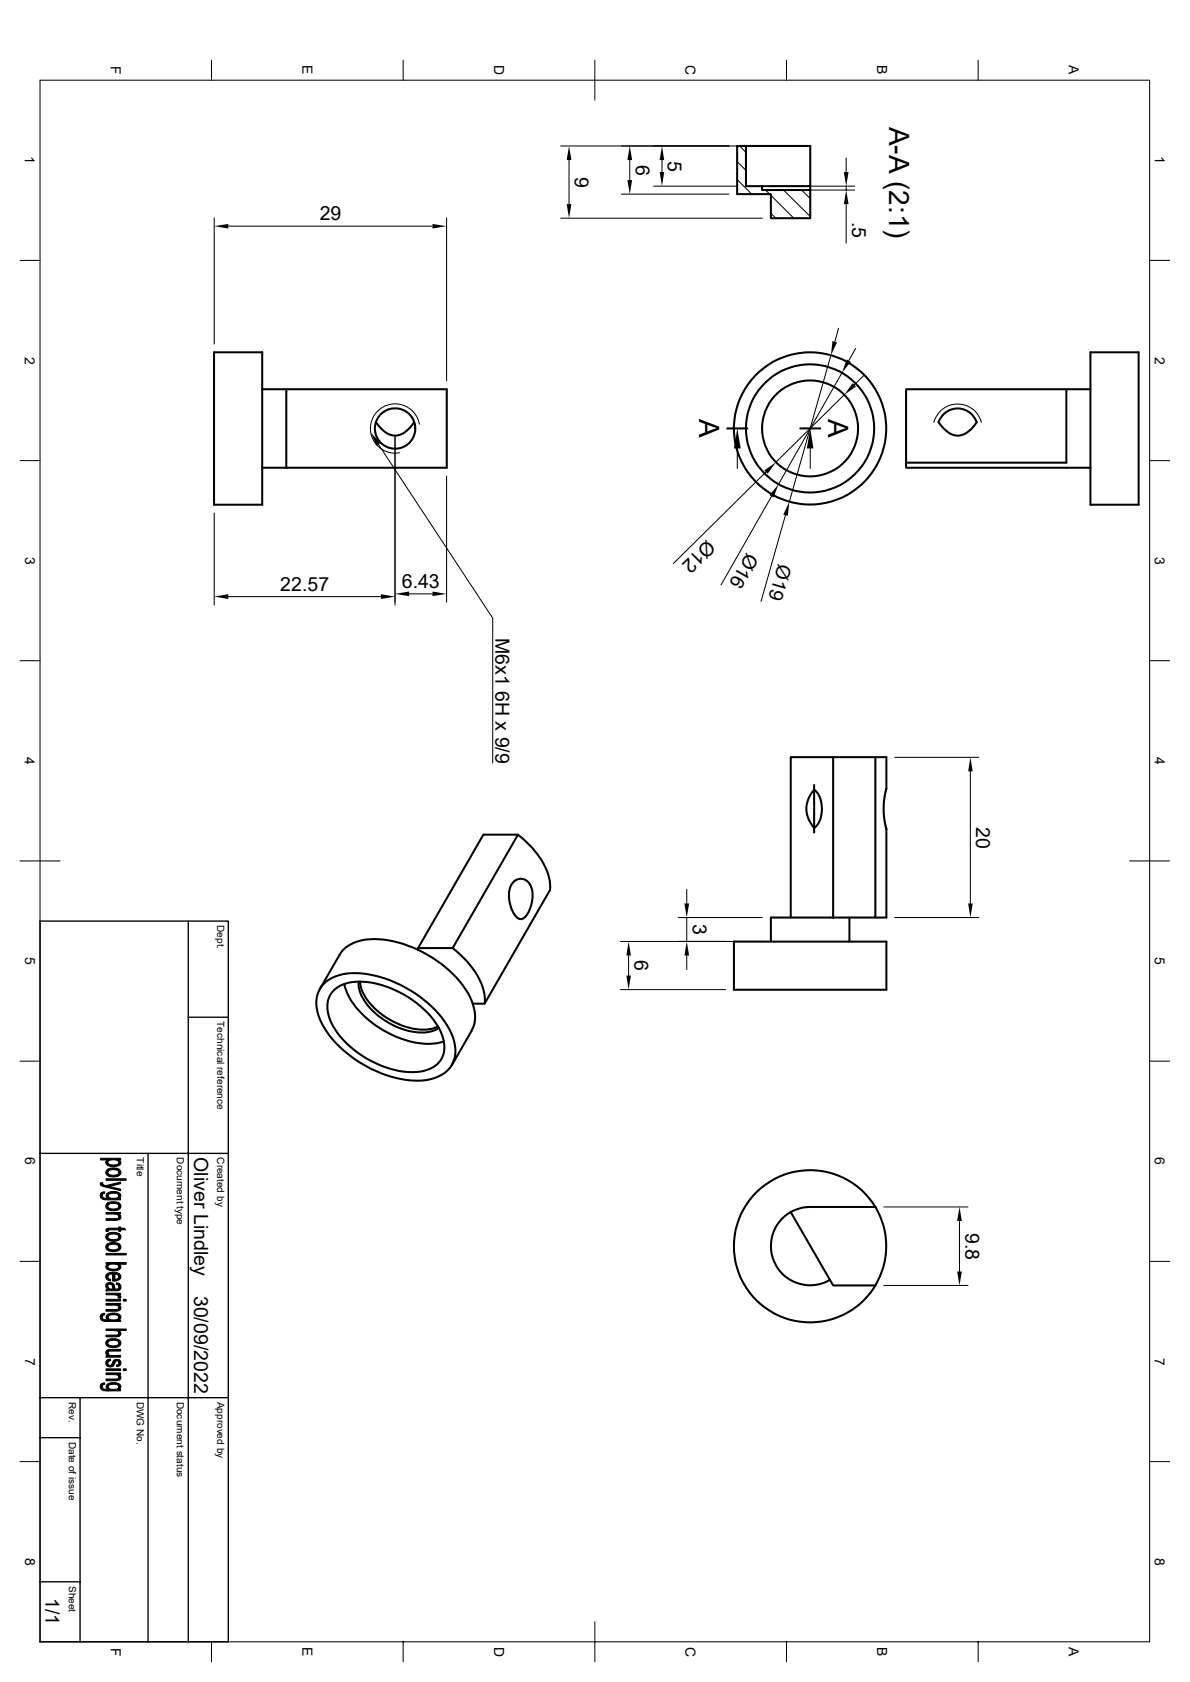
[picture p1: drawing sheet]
<svg xmlns="http://www.w3.org/2000/svg" width="297mm" height="420mm" viewBox="0 0 297 420" stroke-linecap="round" stroke-linejoin="round" font-family="sans-serif">
<g fill="none" stroke="#000" stroke-width=".51">
<path d="M184 36.4h2.2v10.1h4v1h12v7h-9.8v-6h-8.4zM186.2 36.4h16v11.1M190.2 46.5h12M53.4 88h12v38h-12zM65.4 97.2h46.1v19.6h-46.1M71.5 97.2v19.6M226.1 97.2h40v18.3h-40zM266.1 97.2h6.1M272.2 88h12v38h-12zM93.8 105.4a6.9 6.9 0 0 0 4.8 3.4 6 6 0 0 0 4.8-3.4M181.5 107h5M199.7 107h5"/>
<path d="M226.1 115.5v1.3h46.1M234.2 105.4a6.9 6.9 0 0 0 4.8 3.4 5.9 5.9 0 0 0 4.8-3.4 5 5 0 0 0-4.8-3.4 5 5 0 0 0-4.7 3.4M203.2 197.2a6 6 0 0 1 1.8 6.2l-.3 1.2-.5 1.1-1 1.1M203.2 196v11.9M203.2 197.2a6.8 6.8 0 0 0 0 9.6M207.9 189.1h-10.5v40M218.5 189.1h2.7v7.8l-.6 4v2.8l.6 3.3v22.1h-2.7M129.3 208.4a20.4 20.4 0 0 1 7.9 11.4v2.5l-16.3 28.3h-2.9M104.4 236.7h8.6l16.3-28.3h-8.7l-16.2 28.3-.1 .5M113 236.8a20.4 20.4 0 0 1 7.9 11.4l.1 2.4M128.4 220l1.4-.6 1.2 .2 1.2 1 .6 1.6 .1 1.9-.5 2.4-1 2.1-1.1 .9-.8-.1-.8-.7-.9-1.4-.6-2.1-.2-1 .2-2.1 .5-1.3zM183.2 235.1h38v12h-38z"/>
<path d="M207.9 229.1h10.6v-40h-10.6v40h-15.5v6M212 229.1v6M79.8 246.9l5-8.5a9.4 9.4 0 0 1 8.6-3.9 29.9 29.9 0 0 1 23.4 13.4 9.6 9.6 0 0 1 .9 9.5M80.8 245.7a11.4 11.4 0 0 1 9.2-2.7 30.2 30.2 0 0 1 21.7 13.2 10.1 10.1 0 0 1 1.4 9 8.3 8.3 0 0 1-7.1 4.5 28.2 28.2 0 0 1-20.2-7.4 18.2 18.2 0 0 1-6.8-11.3 6.7 6.7 0 0 1 1.8-5.3zM83.3 247.3a10.2 10.2 0 0 1 8.6-2.1 25 25 0 0 1 18 12.1 7.1 7.1 0 0 1-.6 8.3 10.2 10.2 0 0 1-8.5 2 25 25 0 0 1-18-12.1 7.1 7.1 0 0 1 .5-8.2zM85.9 245.7a18.4 18.4 0 0 0 8.9 11 21.7 21.7 0 0 0 14.4 3.8l1.6-.4M89.5 245.1a9.5 9.5 0 0 0 3.4 7.2 17.7 17.7 0 0 0 14 5.4l1.5-.4 1.2-.6M89.9 245.1a12.2 12.2 0 0 0 5.7 8.4 16.5 16.5 0 0 0 12.4 3.3l1.3-.5M117.7 257.4l-4.9 8.5M197.4 302.6a9.8 9.8 0 0 0-3.7 13.4 9.8 9.8 0 0 0 13.4 3.6M202.2 301.4l-2.5 .3-2.3 .9M202.2 301.4h16.3a19 19 0 0 0-28.6-4.7 19 19 0 0 0 0 29 19 19 0 0 0 28.6-4.7"/>
<path d="M218.5 301.3a19.2 19.2 0 0 1 0 19.7h-10.6l-10.5-18.4"/>
<circle cx="98.6" cy="107" r="5"/>
<circle cx="202.2" cy="107" r="12"/>
<circle cx="202.2" cy="107" r="19"/>
<circle cx="202.2" cy="107" r="16"/>
</g>
<g fill="none" stroke="#000" stroke-width=".25">
<path d="M52.8 15v5M100.6 15v5M148.5 15v10M196.3 15v5M244.1 15v5M10 20h276.9v390h-276.9zM140 36.4h44.1M142 40v11M157.2 40v5M165.2 40v3M184.6 36.4l1.6 1.7M211.2 39.5v3.5"/>
<path d="M53.5 54.4v31.5M57 56.5h50.9M111.5 54.4v40.7M140 54.5h50.3M155.1 48.5h26.8M163.1 46.5h21M184 40.4l2.2 2.2M184 44.9l3.6 3.6M190.1 46.5l.1 .1M191.1 47.5l1 1M192.3 46.5h21M192.3 47.5h21"/>
<path d="M192.4 48.8l5.7 5.7M192.4 53.3l1.2 1.2M195.6 47.5l6.6 6.6M200.1 47.5l2.1 2.1M211.2 46.5v1M211.2 51v9.7M5 65h5M286.9 65h5M207.4 88.7l-10.4 36.6M209.3 82l-.9 3.3M210.1 93.1l-15.8 27.8M210.7 98.6l-17 16.8"/>
<path d="M213.6 87l-1.8 3M215.7 93.6l-2.5 2.5M5 115h5M94.4 111l28.6 43.3v36.2M98.6 109.1v42M104.7 105.9l-.7-1.9-1-1.3-1.7-1.3-1.4-.4-2.1-.1-1.7 .4-1.7 1.2-1 1.2-.6 1.5-.3 1.4 .1 1.7 .7 1.9 1.1 1.3 1.7 1.1 1.4 .5h2.2M111.5 118.9v31.5M184 112v5M191.2 117.9l-23.1 22.8M202.2 112v5M233.1 105.5a6.1 6.1 0 0 1 5.9-4.6 6.1 6.1 0 0 1 5.9 4.6M286.9 115h5"/>
<path d="M53.5 128.1v23M192.6 123.9l-12.6 22.1M196 128.6l-6.1 21.6M57 149h38.1M102.1 148.3h5.8M5 165h5M286.9 165h5M223.3 189.1h21M242.2 192.6v33M5 215h10M281.9 215h10M154.8 235.1h35.5"/>
<path d="M156.9 238.6v5M169.3 229.1h21M171.4 222.1v3.5M171.4 229.1v6M171.4 238.6v3.5M223.3 229.1h21M154.8 247.1h26.3M5 265h5M286.9 265h5M5 315h5M220.6 301.4h21M239.5 304.9v12.6"/>
<path d="M286.9 315h5M220.6 321h21M5 365h5M286.9 365h5M52.8 410v5M100.6 410v5M148.5 405v10M196.3 410v5M244.1 410v5"/>
</g>
<path d="M10 230h47v180h-47zM47 230v180M47 254h10M10 288h47M37 288v122M10 359h10M10 349h47M20 349v61M10 395h10" fill="none" stroke="#000" stroke-width=".34"/>
<g fill="#000" stroke="#000" stroke-width=".25">
<path d="M25.1 295.4l.6-.1-.1 .9-.5-.2z" fill-rule="evenodd"/>
<path d="M25.5 297.7l.7-.1-.1 .4-.4 .1-.2 .4z" fill-rule="evenodd"/>
<path d="M26.5 294.3h5v.4h-5z" fill-rule="evenodd"/>
<path d="M26.6 289.8l.2-.2v1.4l-.4-.7z" fill-rule="evenodd"/>
<path d="M25.1 298l.4-.3v.8a1.09 1.09 0 0 0 1.5 .7v.4a1.43 1.43 0 0 1-2-1.1z" fill-rule="evenodd"/>
<path d="M29.7 298.6v.6z" fill-rule="evenodd"/>
<path d="M26.9 292l.7-.3h1.6l.5 .2v.9a1.71 1.71 0 0 0-2.4-.6l-.4 .6z" fill-rule="evenodd"/>
<path d="M29.6 289.6l.1 .7z" fill-rule="evenodd"/>
<path d="M25.1 289.2h5v.4h-.5v.4a2.22 2.22 0 0 0-2.7 .1l-.1 .9v-1.4h-1.7z" fill-rule="evenodd"/>
<path d="M26.5 296l3.6-.9v.5l-2.9 .6z" fill-rule="evenodd"/>
<path d="M25.6 295.5l.4 .5 4.1 .9v.4l-4.5-1.1z" fill-rule="evenodd"/>
<path d="M27 298.6a1.88 1.88 0 0 0 2.6 .2l.1-.1v.5h.4v.4h-3.1z" fill-rule="evenodd"/>
<path d="M26.9 290.2a1.92 1.92 0 0 0 2.4 .5l.4-.3 .1-.7a.8 .8 0 0 1 .3 .9 .8 .8 0 0 1-.8 .6l-1.4 .1-.8-.2-.3-.1z" fill-rule="evenodd"/>
<path d="M26.6 292.1l.3-.1v.8a1.86 1.86 0 0 0 2.7 .2l.1-1.1a1.06 1.06 0 0 1 .3 1.4 1.06 1.06 0 0 1-1.2 .5 1.82 1.82 0 0 1-2.4-1z" fill-rule="evenodd"/>
<path d="M26.5 298.2a2.6 2.6 0 0 1 3.6 .1v.6l-.4 .3v-.6a1.82 1.82 0 0 0-2.5-.4l-.2 .4v1v-.4l-.5-.5z" fill-rule="evenodd"/>
<path d="M26.5 313h5v.4h-5z" fill-rule="evenodd"/>
<path d="M26.8 315.7l.1 .6z" fill-rule="evenodd"/>
<path d="M26.5 306.9l.5-.2v.8h-.5z" fill-rule="evenodd"/>
<path d="M26.7 318.1l.2-.1v1l.7 .4v.5a1.04 1.04 0 0 1-1.1-.6 1.04 1.04 0 0 1 .2-1.2z" fill-rule="evenodd"/>
<path d="M29.6 303.1v.7z" fill-rule="evenodd"/>
<path d="M26.9 300.4l1-.3h1.3l.5 .3v.8a1.76 1.76 0 0 0-2.4-.6l-.4 .6z" fill-rule="evenodd"/>
<path d="M26.9 308l.9-.3 1.2 .1 .7 .2v.8a1.79 1.79 0 0 0-2.6-.4l-.2 .4z" fill-rule="evenodd"/>
<path d="M26.9 310.6l1-.3h1.3l.5 .3v.8a1.71 1.71 0 0 0-2.4-.6l-.4 .6z" fill-rule="evenodd"/>
<path d="M26.9 318l.8-.3 1.4 .1 .6 .2v.8l-.4-.5-.7-.2v1.8h-.5v-1.8l-.9 .2-.3 .5z" fill-rule="evenodd"/>
<path d="M26.5 302.8h3.6v.3h-.5v.4l-.6-.3-2.5-.1z" fill-rule="evenodd"/>
<path d="M26.6 300.6l.3-.2v.8a1.73 1.73 0 0 0 2.4 .5l.4-.4v-.9a1.01 1.01 0 0 1 .4 1.1 1.01 1.01 0 0 1-1.1 .7l-.2 .1a1.88 1.88 0 0 1-2.4-1.1z" fill-rule="evenodd"/>
<path d="M26.5 304.3l2.9-.1 .2-.3 .1-.7a.8 .8 0 0 1 .4 1 .8 .8 0 0 1-1 .5h-2.6z" fill-rule="evenodd"/>
<path d="M26.7 308.1l.2-.1v.8a1.65 1.65 0 0 0 2.1 .7l.7-.6v-.9a1.01 1.01 0 0 1 .4 1.2 1.01 1.01 0 0 1-1.1 .7h-.4a1.79 1.79 0 0 1-2.2-1.1z" fill-rule="evenodd"/>
<path d="M26.6 310.8l.3-.2v.8a1.86 1.86 0 0 0 2.7 .3l.1-1.1a1.01 1.01 0 0 1 .4 1.1 1.01 1.01 0 0 1-1.1 .7l-.2 .1a1.82 1.82 0 0 1-2.4-1.1z" fill-rule="evenodd"/>
<path d="M26.5 315.9l.3-.2 .1 .6a1.92 1.92 0 0 0 2.8 .1v-.7a.83 .83 0 0 1 .4 1 .83 .83 0 0 1-.9 .5l-1 .1a1.33 1.33 0 0 1-1.7-1.3z" fill-rule="evenodd"/>
<path d="M28.6 318.1v1.3h.2l.8-.3 .1-1.1a.99 .99 0 0 1 .4 1.2 .99 .99 0 0 1-1.1 .6l-.4 .1z" fill-rule="evenodd"/>
<path d="M27 306.7h2.6v-.3h.5v.3h.9l.4 .4h-1.3v.4h-.5v-.4h-2.4l-.2 .2z" fill-rule="evenodd"/>
<path d="M26.5 315.3h5v.4h-1.8v.6a1.78 1.78 0 0 0-2.3-.5l-.5 .3v-.5h-.4z" fill-rule="evenodd"/>
<path d="M25.5 328.1l.7-.1-.1 .3-.4 .2-.2 .4z" fill-rule="evenodd"/>
<path d="M26.9 321.1v.8z" fill-rule="evenodd"/>
<path d="M25.1 328.3l.4-.2v.8a1.09 1.09 0 0 0 1.5 .7v.3a1.47 1.47 0 0 1-2-.9z" fill-rule="evenodd"/>
<path d="M26.9 337.8l.1 .7z" fill-rule="evenodd"/>
<path d="M26.9 339.6l.7-.3v.4l-.6 .3-.1 .4z" fill-rule="evenodd"/>
<path d="M26.6 320.5a1.43 1.43 0 0 1 1.7 .1v1.2a1.24 1.24 0 0 0-.9-1.1l-.5 .2-.1 1a.94 .94 0 0 1-.2-1.4z" fill-rule="evenodd"/>
<path d="M26.5 333.4h2.6l.4-.2 .1-.3v.8l-.2 .1h-2.9z" fill-rule="evenodd"/>
<path d="M29.6 325.8v.7z" fill-rule="evenodd"/>
<path d="M29.7 328.9v.7z" fill-rule="evenodd"/>
<path d="M29.1 320.3l.6 .2v.8l-.2-.5-.5-.1z" fill-rule="evenodd"/>
<path d="M26.9 334.6l.9-.3 1.6 .1 .3 .2v.8a1.79 1.79 0 0 0-2.6-.5l-.2 .5z" fill-rule="evenodd"/>
<path d="M26.7 339.6h.2v.8a.62 .62 0 0 0 .7 .5 .62 .62 0 0 0 .5-.8 1.14 1.14 0 0 1 1.6-.6v.8a.51 .51 0 0 0-.6-.5 .51 .51 0 0 0-.4 .6 1.1 1.1 0 0 1-1.5 .9 1.1 1.1 0 0 1-.5-1.7z" fill-rule="evenodd"/>
<path d="M26.5 322.9h3.6v.4h-.6v.5l-.2-.3-.5-.2h-2.3z" fill-rule="evenodd"/>
<path d="M26.5 325.5h3.6v.3h-.5v.5l-.7-.4h-2.4z" fill-rule="evenodd"/>
<path d="M27 328.9a1.76 1.76 0 0 0 2.4 .4l.3-.3v.6h.4v.3h-3.1z" fill-rule="evenodd"/>
<path d="M26.5 337.4l1-.5h2.6v.5h-2.9l-.3 .4v.7l-.5-.6z" fill-rule="evenodd"/>
<path d="M26.5 338.5h.5l.1-.3 .6 .3h2.4v.4h-3.6z" fill-rule="evenodd"/>
<path d="M26.5 324.4h3.6v.5h-3.6z" fill-rule="evenodd"/>
<path d="M26.9 321.4l.5 .4 .9 .1v-1.3l.2 .4a.63 .63 0 0 0 .3 .8 .63 .63 0 0 0 .8-.2l.1-1.1a1.01 1.01 0 0 1 .4 1.3 1.01 1.01 0 0 1-1.3 .5l-2.3 .1v-.4l.4-.1z" fill-rule="evenodd"/>
<path d="M29.5 323.3l.4 .2a.43 .43 0 0 1 .3 .3 .43 .43 0 0 1-.2 .4l-.6-.1z" fill-rule="evenodd"/>
<path d="M26.5 327l2.9-.1 .2-.3 .1-.7a.82 .82 0 0 1 .4 1 .82 .82 0 0 1-1 .5h-2.6z" fill-rule="evenodd"/>
<path d="M26.8 328.3l1.2-.4a1.75 1.75 0 0 1 2.2 1.1l-.5 .6v-.7a1.88 1.88 0 0 0-2.6-.2l-.1 1.2v-.3a.72 .72 0 0 1-.5-.6 .72 .72 0 0 1 .3-.7z" fill-rule="evenodd"/>
<path d="M29.7 332.2a.75 .75 0 0 1 .5 .8 .75 .75 0 0 1-.6 .7z" fill-rule="evenodd"/>
<path d="M26.5 334.9l.4-.3v.8a1.65 1.65 0 0 0 2.1 .6l.7-.5v-.9a1.02 1.02 0 0 1 .4 1.2 1.02 1.02 0 0 1-1.2 .6 1.91 1.91 0 0 1-2.5-1z" fill-rule="evenodd"/>
<path d="M26.5 331.9h5v.3h-1.8l-.1 1.5v-1l-.3-.3-2.8-.2z" fill-rule="evenodd"/>
<path d="M30.8 324.4h.7v.5h-.7z" fill-rule="evenodd"/>
<path d="M25.5 345.4l.7-.1-.1 .4-.4 .1-.2 .4z" fill-rule="evenodd"/>
<path d="M25.1 345.7l.4-.3v.8a1.09 1.09 0 0 0 1.5 .7v.4a1.43 1.43 0 0 1-2-1.1z" fill-rule="evenodd"/>
<path d="M29.6 343.2v.7z" fill-rule="evenodd"/>
<path d="M29.7 346.3v.6z" fill-rule="evenodd"/>
<path d="M26.5 342.8h3.6v.4h-.5v.4l-.7-.4h-2.4z" fill-rule="evenodd"/>
<path d="M27 346.3a1.88 1.88 0 0 0 2.6 .2l.1-.1v.5h.4v.4h-3.1z" fill-rule="evenodd"/>
<path d="M26.5 341.8h3.6v.4h-3.6z" fill-rule="evenodd"/>
<path d="M29.7 339.5a.93 .93 0 0 1 .4 1.1 .93 .93 0 0 1-.9 .6l-.1-.4 .4-.1 .2-.3z" fill-rule="evenodd"/>
<path d="M26.5 344.3h2.9l.2-.3 .1-.8a.82 .82 0 0 1 .4 1.1 .82 .82 0 0 1-1 .5h-2.6z" fill-rule="evenodd"/>
<path d="M26.8 345.7l.8-.4 .7-.1a1.36 1.36 0 0 1 1.8 1.3l-.4 .4v-.6a1.82 1.82 0 0 0-2.5-.4l-.2 .4v1v-.4a.72 .72 0 0 1-.5-.5 .72 .72 0 0 1 .3-.7z" fill-rule="evenodd"/>
<path d="M30.8 341.8h.7v.4h-.7z" fill-rule="evenodd"/>
</g>
<g fill="#000">
<path d="M142 36.4l.6 3.6h-1.2zM157.2 36.4l.6 3.6h-1.2zM165.2 36.4l.6 3.6h-1.2zM53.5 56.5l3.5-.6v1.2zM107.9 55.9l3.6 .6-3.6 .6zM141.4 51h1.2l-.6 3.5zM156.6 45h1.2l-.6 3.5zM164.6 43h1.2l-.6 3.5zM210.6 43h1.2l-.6 3.5zM211.2 47.5l.6 3.5h-1.2zM207.8 85.2l1.1 .3-1.5 3.2zM211.3 89.7l1 .6-2.2 2.8z"/>
<path d="M212.8 95.7l.9 .8-3 2.1zM92.5 108l2.5 2.6-1 .7zM184 107l.9 5h-1.7zM190.8 117.5l2.9-2.1-2.1 2.9zM202.2 107l.8 5h-1.6zM194.3 120.9l-1.2 3.3-1-.5zM197 125.3l-.4 3.5-1.1-.3zM53.5 149l3.5-.6v1.2zM95.1 148.4l3.5 .6-3.5 .6zM98.6 148.3l3.5-.6v1.1zM107.9 147.7l3.6 .6-3.6 .5zM242.2 189.1l.6 3.5h-1.2z"/>
<path d="M156.9 235.1l.6 3.5h-1.2zM171.4 235.1l.6 3.5h-1.2zM170.8 225.6h1.2l-.6 3.5zM241.6 225.6h1.2l-.6 3.5zM156.3 243.6h1.2l-.6 3.5zM239.5 301.4l.6 3.5h-1.2zM238.9 317.5h1.2l-.6 3.5z"/>
</g>
<g font-size="7">
<text x="221.9" y="31.6" transform="rotate(90 221.9 31.6)">A-A (2:1)</text>
<text x="174.5" y="104.6" transform="rotate(90 174.5 104.6)">A</text>
<text x="206.7" y="104.6" transform="rotate(90 206.7 104.6)">A</text>
</g>
<g font-size="4.9">
<text x="158.7" y="41.1" transform="rotate(90 158.7 41.1)">6</text>
<text x="166.7" y="40.1" transform="rotate(90 166.7 40.1)">5</text>
<text x="143.5" y="44.1" transform="rotate(90 143.5 44.1)">9</text>
<text x="79.8" y="55">29</text>
<text x="212.7" y="55.4" transform="rotate(90 212.7 55.4)">.5</text>
<text x="176.5" y="134.5" transform="rotate(135 176.5 134.5)">Ø12</text>
<text x="186.5" y="137.8" transform="rotate(120 186.5 137.8)">Ø16</text>
<text x="194.3" y="140.5" transform="rotate(106 194.3 140.5)">Ø19</text>
<text x="69.9" y="147.5">22.57</text>
<text x="100.3" y="146.8">6.43</text>
<text x="123.7" y="159.2" transform="rotate(90 123.7 159.2)">M6x1 6H x 9/9</text>
<text x="243.7" y="206.4" transform="rotate(90 243.7 206.4)">20</text>
<text x="172.9" y="230.8" transform="rotate(90 172.9 230.8)">3</text>
<text x="158.4" y="239.7" transform="rotate(90 158.4 239.7)">6</text>
<text x="48.5" y="289" transform="rotate(90 48.5 289)">Oliver Lindley</text>
<text x="241" y="307.8" transform="rotate(90 241 307.8)">9.8</text>
<text x="48.5" y="323.5" transform="rotate(90 48.5 323.5)">30/09/2022</text>
<text x="11.3" y="399.1" transform="rotate(90 11.3 399.1)">1/1</text>
</g>
<g font-size="3.5">
<text x="27.6" y="16.4" transform="rotate(90 27.6 16.4)">F</text>
<text x="75.5" y="16.3" transform="rotate(90 75.5 16.3)">E</text>
<text x="123.3" y="16.3" transform="rotate(90 123.3 16.3)">D</text>
<text x="171.1" y="16.3" transform="rotate(90 171.1 16.3)">C</text>
<text x="218.9" y="16.3" transform="rotate(90 218.9 16.3)">B</text>
<text x="266.8" y="16.3" transform="rotate(90 266.8 16.3)">A</text>
<text x="6.2" y="39" transform="rotate(90 6.2 39)">1</text>
<text x="288.2" y="39" transform="rotate(90 288.2 39)">1</text>
<text x="6.2" y="89" transform="rotate(90 6.2 89)">2</text>
<text x="288.2" y="89" transform="rotate(90 288.2 89)">2</text>
<text x="6.3" y="139" transform="rotate(90 6.3 139)">3</text>
<text x="288.2" y="139" transform="rotate(90 288.2 139)">3</text>
<text x="6.2" y="189" transform="rotate(90 6.2 189)">4</text>
<text x="288.2" y="189" transform="rotate(90 288.2 189)">4</text>
<text x="6.3" y="239" transform="rotate(90 6.3 239)">5</text>
<text x="288.2" y="239" transform="rotate(90 288.2 239)">5</text>
<text x="6.3" y="289" transform="rotate(90 6.3 289)">6</text>
<text x="288.2" y="289" transform="rotate(90 288.2 289)">6</text>
<text x="6.3" y="339" transform="rotate(90 6.3 339)">7</text>
<text x="288.2" y="339" transform="rotate(90 288.2 339)">7</text>
<text x="6.3" y="389" transform="rotate(90 6.3 389)">8</text>
<text x="288.2" y="389" transform="rotate(90 288.2 389)">8</text>
<text x="27.6" y="411.4" transform="rotate(90 27.6 411.4)">F</text>
<text x="75.5" y="411.3" transform="rotate(90 75.5 411.3)">E</text>
<text x="123.3" y="411.2" transform="rotate(90 123.3 411.2)">D</text>
<text x="171.1" y="411.2" transform="rotate(90 171.1 411.2)">C</text>
<text x="218.9" y="411.3" transform="rotate(90 218.9 411.3)">B</text>
<text x="266.8" y="411.3" transform="rotate(90 266.8 411.3)">A</text>
</g>
<g font-size="2.5">
<text x="54.2" y="231" transform="rotate(90 54.2 231)">Dept.</text>
<text x="54.2" y="255" transform="rotate(90 54.2 255)">Technical reference</text>
<text x="34.2" y="289" transform="rotate(90 34.2 289)">Title</text>
<text x="44.2" y="289" transform="rotate(90 44.2 289)">Document type</text>
<text x="54.2" y="289" transform="rotate(90 54.2 289)">Created by</text>
<text x="17.2" y="350" transform="rotate(90 17.2 350)">Rev.</text>
<text x="34.2" y="350" transform="rotate(90 34.2 350)">DWG No.</text>
<text x="44.2" y="350" transform="rotate(90 44.2 350)">Document status</text>
<text x="54.2" y="350" transform="rotate(90 54.2 350)">Approved by</text>
<text x="17.2" y="360" transform="rotate(90 17.2 360)">Date of issue</text>
<text x="17.2" y="396" transform="rotate(90 17.2 396)">Sheet</text>
</g>
</svg>
